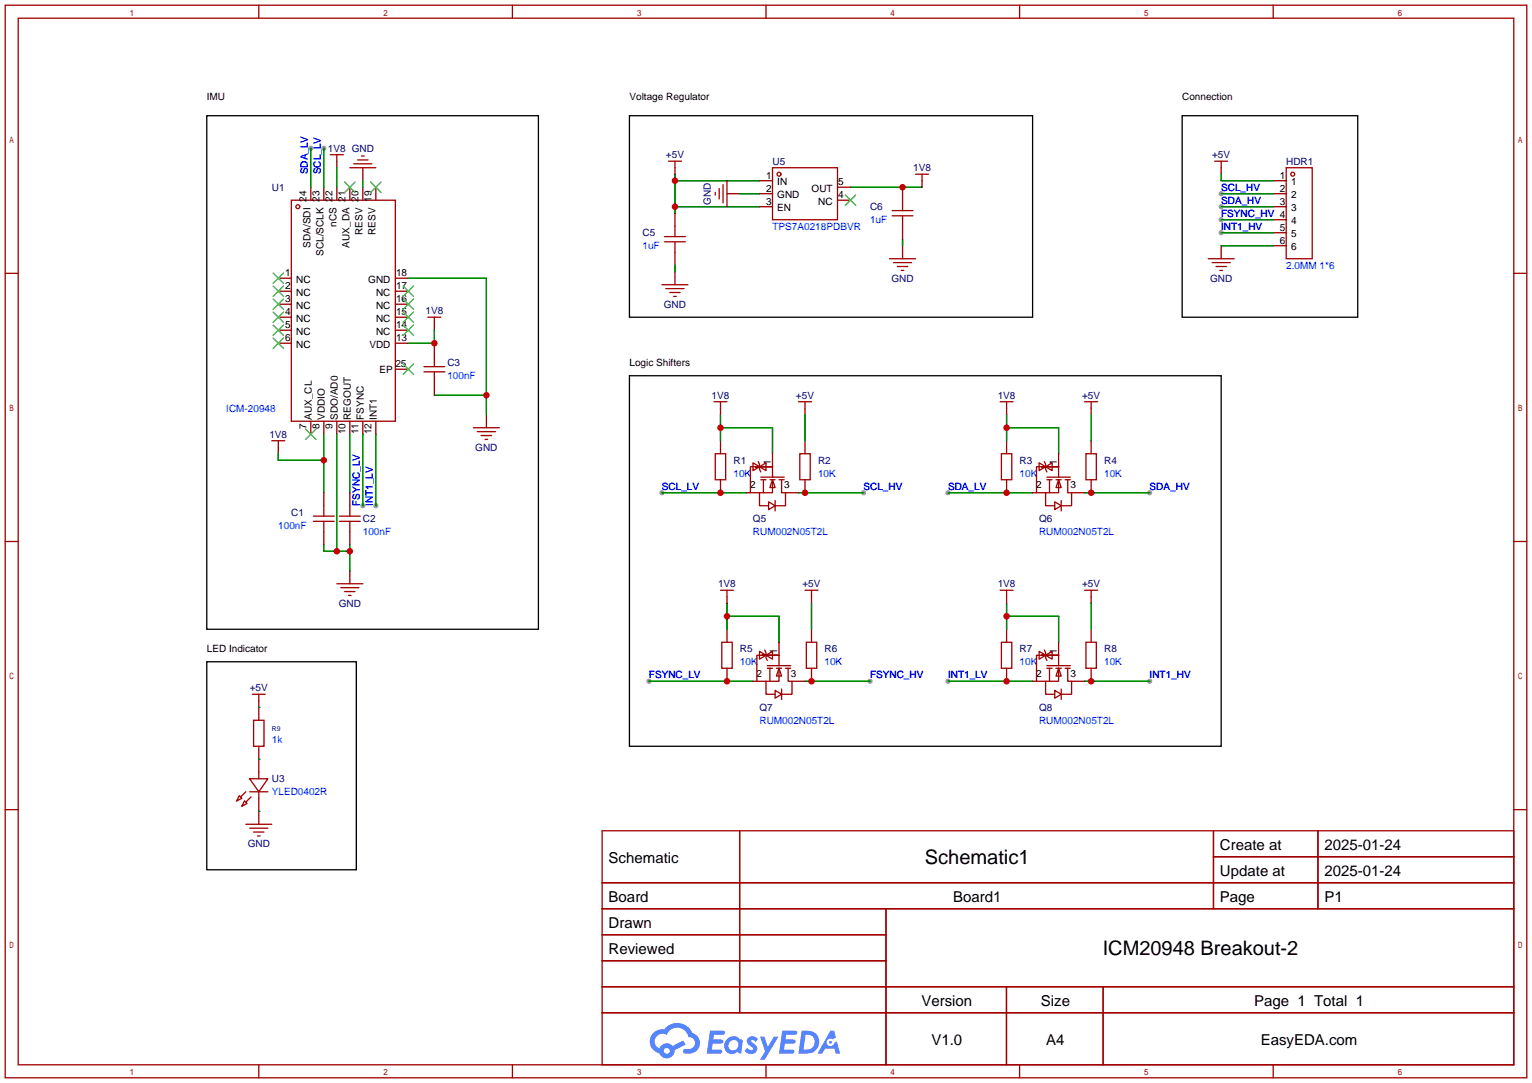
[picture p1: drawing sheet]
<svg xmlns="http://www.w3.org/2000/svg" width="299mm" height="212mm" viewBox="0 0 299 212" stroke-linecap="round" stroke-linejoin="round" font-family="sans-serif">
<g fill="#999">
<circle cx="63.2" cy="29" r=".51"/>
<circle cx="60.7" cy="29" r=".51"/>
<circle cx="70.9" cy="98.8" r=".51"/>
<circle cx="73.4" cy="98.8" r=".51"/>
<circle cx="129.3" cy="96.3" r=".51"/>
<circle cx="168.7" cy="96.3" r=".51"/>
<circle cx="185.2" cy="96.3" r=".51"/>
<circle cx="224.5" cy="96.3" r=".51"/>
<circle cx="126.7" cy="133.1" r=".51"/>
<circle cx="169.9" cy="133.1" r=".51"/>
<circle cx="185.2" cy="133.1" r=".51"/>
<circle cx="224.5" cy="133.1" r=".51"/>
<circle cx="238.5" cy="37.8" r=".51"/>
<circle cx="238.5" cy="40.4" r=".51"/>
<circle cx="238.5" cy="42.9" r=".51"/>
<circle cx="238.5" cy="45.5" r=".51"/>
</g>
<g fill="none" stroke="#a10000" stroke-width=".25">
<path d="M1 1h297.2v209.6h-297.2zM3.6 3.6h292.1v204.4h-292.1zM50.5 1v2.6M100.1 1v2.6M149.6 1v2.6M199.1 1v2.6M248.7 1v2.6M1 53.4h2.6M295.7 53.4h2.5M1 105.8h2.6M295.7 105.8h2.5M1 158.2h2.6"/>
<path d="M295.7 158.2h2.5M117.6 162.3h178.1v45.7h-178.1zM117.6 172.5h178.1M117.6 177.5h178.1M144.5 162.3v35.6M173 177.5v30.5M237 162.3v15.2M237 167.4h58.7M257.4 162.3v15.2M117.6 182.6h55.4M117.6 192.8h178.1M117.6 187.7h55.4"/>
<path d="M117.6 197.9h178.1M196.6 192.8v15.2M215.4 192.8v15.2M50.5 208v2.6M100.1 208v2.6M149.6 208v2.6M199.1 208v2.6M248.7 208v2.6"/>
</g>
<g fill="#5487ff">
<path d="M146.2 202.7a1.3 1.3 0 0 1 1.8 .3l-.4 .6a.54 .54 0 0 0-.9-.2l.1 .2a1.58 1.58 0 0 1 1.1 1.5 1.43 1.43 0 0 1-2.5 .2l.5-.6a.64 .64 0 0 0 .6 .5 .64 .64 0 0 0 .6-.3l-.2-.2a1.35 1.35 0 0 1-.9-1.8z"/>
<path d="M148.5 202.5h.8l.7 2 1.1-2h1l-2.8 4.6h-.9l1-1.7z"/>
<path d="M138.7 201.4h1.6a1.31 1.31 0 0 1 1.3 .2 .4 .4 0 0 1-.4 .5l-1.8 .1-.1 .9h1.7a.4 .4 0 0 1 .3 .4 .4 .4 0 0 1-.4 .4h-1.7l-.2 1.2h.8a1.23 1.23 0 0 1 1.2 .2 .39 .39 0 0 1-.3 .5h-2.7z"/>
<path d="M152.8 201.4h1.6a1.32 1.32 0 0 1 1.3 .2 .39 .39 0 0 1-.4 .5l-1.7 .1-.2 .9h1.7a.4 .4 0 0 1 .3 .4 .4 .4 0 0 1-.4 .4h-1.7l-.2 1.2h.8a1.23 1.23 0 0 1 1.2 .1 .39 .39 0 0 1-.3 .6h-2.7z"/>
<path d="M162.2 201.4h.7l.4 1.3-.7 .4a.75 .75 0 0 0-1.1 .3 .75 .75 0 0 0 .5 1 .75 .75 0 0 0 .9-.7l.6-.2 .6 2.3h-.9l-.2-.9h-1.9l-.5 .9h-.9z"/>
<path d="M156.6 201.4l-.7 4.4h1.5a2.27 2.27 0 0 0 2.6-2.2 2.27 2.27 0 0 0-2.7-2.2zM157.3 202.1a1.5 1.5 0 0 1 1.8 1.6 1.5 1.5 0 0 1-1.9 1.4h-.3z"/>
<path d="M142 203a1.6 1.6 0 0 0-.3 2.3 1.6 1.6 0 0 0 2.3 .2l.8 .3 .3-2.4-.2-.3-.4-.1a1.58 1.58 0 0 0-2.5 0zM142.6 203.5a.99 .99 0 0 1 1.6 .3 .99 .99 0 0 1-.9 1.4 .94 .94 0 0 1-1-.6 .94 .94 0 0 1 .3-1.1z"/>
<path d="M127.6 201.8a2.37 2.37 0 0 0 1.2 4 1.54 1.54 0 0 0 1.7 1 1.54 1.54 0 0 0 1.3-1.6l2.1-1.1-.4-.8-2.1 1a1.57 1.57 0 0 0-2.6 .5 1.5 1.5 0 0 1-.7-2.1 1.5 1.5 0 0 1 2.1-.5 2.23 2.23 0 0 1 2.3-1.4 2.23 2.23 0 0 1 2 1.8 1.16 1.16 0 0 1 1.3 1.1 1.16 1.16 0 0 1-1.1 1.2h-.7a.47 .47 0 0 0-.6 .4 .47 .47 0 0 0 .4 .5 2.17 2.17 0 0 0 2.6-.9 2.17 2.17 0 0 0-.4-2.7l-.8-.4a3.2 3.2 0 0 0-5.4-.7l-1.2 .1zM129.7 205.3a.58 .58 0 0 1 1.1 0 .58 .58 0 0 1-1.1 0z"/>
<circle cx="162.2" cy="203.6" r=".28"/>
</g>
<g fill="none" stroke="#a10000" stroke-width=".25">
<path d="M56.9 39.1h20.3v43.2h-20.3zM64.5 30.2h2.6M65.8 30.2v1.3M68.3 32.8h5.1M69.1 32h3.5M69.8 31.2h2.1M70.6 30.5h.5M130.6 31.5h2.5M131.8 31.5v1.3M139.7 37.6v.5M140.5 36.8v2.1M141.2 36.1v3.5"/>
<path d="M142 35.3v5.1M150.9 32.8h12.7v10.1h-12.7zM176.3 39.1v2M178.8 34h2.6M180.1 34v1.3M237.2 31.5h2.6M238.5 31.5v1.3M251.2 32.8h5.1v17.7h-5.1zM129.3 55.6h5.1M129.8 47.2h4.1M129.8 46.2h4.1M130 56.4h3.6"/>
<path d="M130.8 57.2h2M131.6 57.9h.5M131.8 44.2v2M131.8 47.2v2.1M173.7 50.5h5.1M174.2 42.2h4.1M174.2 41.1h4.1M174.5 51.3h3.6M175.3 52.1h2M176 52.8h.5M176.3 42.2v2M236 50.5h5"/>
<path d="M236.7 51.3h3.6M237.5 52.1h2M238.3 52.8h.5M82.8 72.6h4.1M82.8 71.6h4.1M83.6 62h2.5M84.8 62v1.2M84.8 69.6v2M84.8 72.6v2.1M139.4 78.5h2.6M140.7 78.5v1.3M156 78.5h2.5"/>
<path d="M157.2 78.5v1.3M195.3 78.5h2.6M196.6 78.5v1.3M211.8 78.5h2.6M213.1 78.5v1.3M53.1 86.1h2.5M54.4 86.1v1.3M63.2 98.8v2M68.3 98.8v2M92.5 83.6h5M93.2 84.3h3.6M94 85.1h2"/>
<path d="M94.7 85.9h.5M139.7 88.6h2v5.1h-2zM147.1 90.4l1.2 .8-1.2 .7zM148.1 90.2l.2 .5v1l.3 .5M148.1 91.2h-.5h3.3h-4.3v5.1M148.3 91.2l1.3-.8v1.5zM148.6 93.2h4.6M148.6 93.7h1M149.1 93.7v2.6M150.1 98l1.3 .8-1.3 .8zM150.4 93.7h1M150.9 93.7l.5 1.5h-1z"/>
<path d="M150.9 93.7v2.6h-2.6v2.5h1.8M150.9 91.2v2M151.4 97.8v2M152.1 93.7h1.1M152.7 93.7v2.6h.7v2.5h-2M156.2 88.6h2v5.1h-2zM195.6 88.6h2v5.1h-2zM202.9 90.4l1.3 .8-1.3 .7zM204 90.2l.2 .5v1l.3 .5M204 91.2h-.5h3.3h-4.4v5.1M204.2 91.2l1.3-.8v1.5zM204.5 93.2h4.5"/>
<path d="M204.5 93.7h1M205 93.7v2.6M206 98l1.3 .8-1.3 .8zM206.2 93.7h1.1M206.8 93.7l.5 1.5h-1.1zM206.8 93.7v2.6h-2.6v2.5h1.8M206.8 91.2v2M207.3 97.8v2M208 93.7h1M208.5 93.7v2.6h.8v2.5h-2M212.1 88.6h2v5.1h-2zM61.2 101.9h4.1"/>
<path d="M61.2 100.8h4.1M63.2 101.9v2M65.8 114h5.1M66.3 101.9h4.1M66.3 100.8h4.1M66.5 114.8h3.6M67.3 115.6h2M68.1 116.3h.5M68.3 101.9v2M140.7 115.3h2.6M142 115.3v1.3M157.2 115.3h2.6"/>
<path d="M158.5 115.3v1.3M195.3 115.3h2.6M196.6 115.3v1.3M211.8 115.3h2.6M213.1 115.3v1.3M49.3 135.6h2.5M50.5 135.6v1.3M141 125.5h2v5.1h-2zM148.3 127.3l1.3 .7-1.3 .8zM149.4 127l.2 .5v1l.3 .5M149.4 128h-.6h3.3h-4.3v5.1M149.6 128l1.3-.7v1.5z"/>
<path d="M149.9 130h4.5M149.9 130.6h1M150.4 130.6v2.5M151.4 134.9l1.3 .7-1.3 .8zM151.6 130.6h1.1M152.1 130.6l.6 1.5h-1.1zM152.1 130.6v2.5h-2.5v2.5h1.8M152.1 128v2M152.7 134.6v2.1M153.4 130.6h1M153.9 130.6v2.5h.8v2.5h-2M157.5 125.5h2v5.1h-2z"/>
<path d="M195.6 125.5h2v5.1h-2zM202.9 127.3l1.3 .7-1.3 .8zM204 127l.2 .5v1l.3 .5M204 128h-.5h3.3h-4.4v5.1M204.2 128l1.3-.7v1.5zM204.5 130h4.5M204.5 130.6h1M205 130.6v2.5M206 134.9l1.3 .7-1.3 .8zM206.2 130.6h1.1M206.8 130.6l.5 1.5h-1.1zM206.8 130.6v2.5h-2.6v2.5h1.8"/>
<path d="M206.8 128v2M207.3 134.6v2.1M208 130.6h1M208.5 130.6v2.5h.8v2.5h-2M212.1 125.5h2v5.1h-2zM46.7 155.4l.5 .6-1 .5zM47.8 156.5l.5 .5-1.1 .5zM48 154.7l-1 1M48.8 152.1h3.5l-1.8 2.6zM48.8 154.7h3.5M49 155.7l-1 1M49.5 140.7h2.1v5.1h-2.1z"/>
<path d="M50.5 150.9v1.2M50.5 154.7v1.3M48 161h5.1M48.8 161.8h3.5M49.5 162.6h2.1M50.3 163.3h.5"/>
<circle cx="152.1" cy="34" r=".38"/>
<circle cx="252.5" cy="34" r=".38"/>
<circle cx="58.2" cy="40.4" r=".38"/>
</g>
<g fill="none" stroke="#870000" stroke-width=".25">
<path d="M60.7 36.6v2.5M63.2 36.6v2.5M65.8 31.5v1.3M65.8 36.6v2.5M68.3 36.6v2.5M70.9 32.8v2.5M70.9 36.6v2.5M73.4 36.6v2.5M131.8 32.8v1.2M142 37.8h2.5M148.3 37.8h2.6M148.3 35.3h2.6"/>
<path d="M163.6 39.1h2.5M163.6 36.6h2.5M176.3 36.6v2.5M180.1 35.3v1.3M238.5 32.8v1.2M248.7 37.8h2.5M248.7 35.3h2.5M54.4 54.4h2.5M54.4 56.9h2.5M54.4 59.4h2.5M77.2 54.4h2.6M77.2 56.9h2.6"/>
<path d="M77.2 59.4h2.6M131.8 41.7v2.5M131.8 49.3v2.5M131.8 53.1v2.5M148.3 40.4h2.6M176.3 44.2v2.5M176.3 48v2.5M238.5 48v2.5M248.7 40.4h2.5M248.7 42.9h2.5M248.7 45.5h2.5M248.7 48h2.5"/>
<path d="M54.4 62h2.5M54.4 64.5h2.5M54.4 67.1h2.5M77.2 62h2.6M77.2 64.5h2.6M77.2 67.1h2.6M77.2 72.1h2.6M84.8 63.2v1.3M84.8 67.1v2.5M84.8 74.7v2.5M140.7 79.8v1.2M157.2 79.8v1.2"/>
<path d="M196.6 79.8v1.2M213.1 79.8v1.2M54.4 87.4v1.2M60.7 82.3v2.5M63.2 82.3v2.5M63.2 96.3v2.5M65.8 82.3v2.5M68.3 82.3v2.5M68.3 96.3v2.5M70.9 82.3v2.5M73.4 82.3v2.5M95 81v2.6"/>
<path d="M140.7 86.1v2.5M140.7 93.7v2.6M145.8 96.3h2.5M150.9 88.6v2.6M153.4 96.3h2.6M157.2 86.1v2.5M157.2 93.7v2.6M196.6 86.1v2.5M196.6 93.7v2.6M201.7 96.3h2.5M206.8 88.6v2.6M209.3 96.3h2.5"/>
<path d="M213.1 86.1v2.5M213.1 93.7v2.6M63.2 103.9v2.5M68.3 103.9v2.5M68.3 111.5v2.5M142 116.6v1.3M158.5 116.6v1.3M196.6 116.6v1.3M213.1 116.6v1.3M50.5 136.9v3.8M142 122.9v2.6M142 130.6v2.5"/>
<path d="M147.1 133.1h2.5M152.1 125.5v2.5M154.7 133.1h2.5M158.5 122.9v2.6M158.5 130.6v2.5M196.6 122.9v2.6M196.6 130.6v2.5M201.7 133.1h2.5M206.8 125.5v2.5M209.3 133.1h2.5M213.1 122.9v2.6M213.1 130.6v2.5"/>
<path d="M50.5 145.8v5.1M50.5 156v5"/>
</g>
<g fill="none" stroke="#3c3" stroke-width=".25">
<path d="M67.3 35.6l2 2M69.3 35.6l-2 2M72.4 35.6l2 2M74.4 35.6l-2 2M165.1 38.1l2 2M167.1 38.1l-2 2M53.3 53.3l2.1 2.1M53.3 55.9l2.1 2M53.3 58.4l2.1 2.1M55.4 53.3l-2.1 2.1M55.4 55.9l-2.1 2M55.4 58.4l-2.1 2.1"/>
<path d="M78.7 58.4l2.1 2.1M78.7 55.9l2.1 2M80.8 58.4l-2.1 2.1M80.8 55.9l-2.1 2M53.3 61l2.1 2M53.3 63.5l2.1 2M53.3 66l2.1 2.1M55.4 61l-2.1 2M55.4 63.5l-2.1 2M55.4 66l-2.1 2.1M78.7 63.5l2.1 2M78.7 61l2.1 2"/>
<path d="M78.7 71.1l2.1 2.1M80.8 63.5l-2.1 2M80.8 61l-2.1 2M80.8 71.1l-2.1 2.1M59.7 83.8l2 2.1M61.7 83.8l-2 2.1"/>
</g>
<g fill="none" stroke="#008700" stroke-width=".25">
<path d="M60.7 29v7.6M63.2 29v7.6M65.8 32.8v3.8M70.9 35.3v1.3M131.8 34v7.7M131.8 35.3h16.5M144.5 37.8h3.8M166.1 36.6h14M238.5 34v1.3h10.2M238.5 37.8h10.2M79.8 54.4h15.2v26.6M131.8 51.8v1.3"/>
<path d="M131.8 40.4h16.5M176.3 46.7v1.3M238.5 40.4h10.2M238.5 48h10.2M238.5 42.9h10.2M238.5 45.5h10.2M84.8 64.5v2.6h-5M84.8 77.2h10.2M54.4 88.6v1.3h8.8M63.2 84.8v11.5M65.8 84.8v22.9M68.3 84.8v11.5"/>
<path d="M70.9 84.8v14M73.4 84.8v14M129.3 96.3h16.5M140.7 83.6h10.2v5M140.7 81v5.1M156 96.3h12.7M157.2 81v5.1M185.2 96.3h16.5M196.6 83.6h10.2v5M196.6 81v5.1M211.8 96.3h12.7M213.1 81v5.1"/>
<path d="M63.2 106.4v1.3h5.1M68.3 106.4v5.1M142 117.9v5M158.5 117.9v5M196.6 117.9v5M213.1 117.9v5M50.5 138.2h.1M126.7 133.1h20.4M142 120.4h10.1v5.1M157.2 133.1h12.7M185.2 133.1h16.5M196.6 120.4h10.2v5.1"/>
<path d="M211.8 133.1h12.7M50.5 148.3h.1M50.5 158.5h.1"/>
</g>
<path d="M40.4 22.6h64.8v100.3h-64.8zM122.9 22.6h78.8v39.4h-78.8zM230.9 22.6h34.3v39.4h-34.3zM122.9 73.4h115.6v72.4h-115.6zM40.4 129.3h29.2v40.6h-29.2z" fill="none" stroke="#000" stroke-width=".25"/>
<g fill="#c00">
<circle cx="84.8" cy="67.1" r=".63"/>
<circle cx="63.2" cy="89.9" r=".63"/>
<circle cx="95" cy="77.2" r=".63"/>
<circle cx="68.3" cy="107.7" r=".63"/>
<circle cx="65.8" cy="107.7" r=".63"/>
<circle cx="131.8" cy="35.3" r=".63"/>
<circle cx="131.8" cy="40.4" r=".63"/>
<circle cx="176.3" cy="36.6" r=".63"/>
<circle cx="140.7" cy="96.3" r=".63"/>
<circle cx="157.2" cy="96.3" r=".63"/>
<circle cx="140.7" cy="83.6" r=".63"/>
<circle cx="196.6" cy="96.3" r=".63"/>
<circle cx="213.1" cy="96.3" r=".63"/>
<circle cx="196.6" cy="83.6" r=".63"/>
<circle cx="142" cy="133.1" r=".63"/>
<circle cx="158.5" cy="133.1" r=".63"/>
<circle cx="142" cy="120.4" r=".63"/>
<circle cx="196.6" cy="133.1" r=".63"/>
<circle cx="213.1" cy="133.1" r=".63"/>
<circle cx="196.6" cy="120.4" r=".63"/>
</g>
<g font-size="3.9">
<text x="180.7" y="168.8">Schematic1</text>
<text x="215.4" y="186.6">ICM20948 Breakout-2</text>
</g>
<g font-size="2.9">
<text x="238.3" y="166.1">Create at</text>
<text x="258.7" y="166.1">2025-01-24</text>
<text x="118.9" y="168.6">Schematic</text>
<text x="238.3" y="171.1">Update at</text>
<text x="258.7" y="171.1">2025-01-24</text>
<text x="118.9" y="176.2">Board</text>
<text x="186.1" y="176.2">Board1</text>
<text x="238.3" y="176.2">Page</text>
<text x="258.7" y="176.2">P1</text>
<text x="118.9" y="181.3">Drawn</text>
<text x="118.9" y="186.4">Reviewed</text>
<text x="180" y="196.5">Version</text>
<text x="203.3" y="196.5">Size</text>
<text x="244.9" y="196.5">Page 1 Total 1</text>
<text x="181.9" y="204.2">V1.0</text>
<text x="204.3" y="204.2">A4</text>
<text x="246.2" y="204.2">EasyEDA.com</text>
</g>
<g font-size="2">
<text x="40.4" y="19.5">IMU</text>
<text x="122.9" y="19.5">Voltage Regulator</text>
<text x="230.9" y="19.5">Connection</text>
<text x="149.7" y="35">1</text>
<text x="250" y="35">1</text>
<text x="59.9" y="39.5" transform="rotate(-90 59.9 39.5)">24</text>
<text x="62.4" y="39.5" transform="rotate(-90 62.4 39.5)">23</text>
<text x="64.9" y="39.5" transform="rotate(-90 64.9 39.5)">22</text>
<text x="67.5" y="39.5" transform="rotate(-90 67.5 39.5)">21</text>
<text x="70" y="39.5" transform="rotate(-90 70 39.5)">20</text>
<text x="72.6" y="39.5" transform="rotate(-90 72.6 39.5)">19</text>
<text x="149.7" y="37.5">2</text>
<text x="149.7" y="40">3</text>
<text x="151.8" y="36.2">IN</text>
<text x="151.8" y="38.8">GND</text>
<text x="151.8" y="41.3">EN</text>
<text x="158.5" y="37.5">OUT</text>
<text x="159.8" y="40">NC</text>
<text x="163.7" y="38.8">4</text>
<text x="163.7" y="36.2">5</text>
<text x="250" y="37.5">2</text>
<text x="250" y="40">3</text>
<text x="252.1" y="36.2">1</text>
<text x="252.1" y="38.8">2</text>
<text x="252.1" y="41.3">3</text>
<text x="65.7" y="44.3" transform="rotate(-90 65.7 44.3)">nCS</text>
<text x="70.8" y="45.9" transform="rotate(-90 70.8 45.9)">RESV</text>
<text x="73.3" y="45.9" transform="rotate(-90 73.3 45.9)">RESV</text>
<text x="250" y="45.1">5</text>
<text x="250" y="47.7">6</text>
<text x="252.1" y="43.8">4</text>
<text x="252.1" y="46.4">5</text>
<text x="60.6" y="48.4" transform="rotate(-90 60.6 48.4)">SDA/SDI</text>
<text x="63.2" y="50" transform="rotate(-90 63.2 50)">SCL/SCLK</text>
<text x="68.2" y="48.4" transform="rotate(-90 68.2 48.4)">AUX_DA</text>
<text x="252.1" y="48.9">6</text>
<text x="55.7" y="54">1</text>
<text x="55.7" y="56.5">2</text>
<text x="55.7" y="59.1">3</text>
<text x="57.8" y="55.3">NC</text>
<text x="57.8" y="57.8">NC</text>
<text x="71.9" y="55.3">GND</text>
<text x="73.5" y="57.8">NC</text>
<text x="77.3" y="59.1">16</text>
<text x="77.3" y="56.5">17</text>
<text x="77.3" y="54">18</text>
<text x="55.7" y="61.6">4</text>
<text x="55.7" y="64.2">5</text>
<text x="57.8" y="60.4">NC</text>
<text x="57.8" y="62.9">NC</text>
<text x="57.8" y="65.4">NC</text>
<text x="73.5" y="65.4">NC</text>
<text x="73.5" y="62.9">NC</text>
<text x="73.5" y="60.4">NC</text>
<text x="77.3" y="64.2">14</text>
<text x="77.3" y="61.6">15</text>
<text x="55.7" y="66.7">6</text>
<text x="57.8" y="68">NC</text>
<text x="72.2" y="68">VDD</text>
<text x="77.2" y="71.8">25</text>
<text x="77.3" y="66.7">13</text>
<text x="122.9" y="71.6">Logic Shifters</text>
<text x="74.1" y="72.8">EP</text>
<text x="59.9" y="83.7" transform="rotate(-90 59.9 83.7)">7</text>
<text x="60.9" y="82" transform="rotate(-90 60.9 82)">AUX_CL</text>
<text x="62.4" y="83.7" transform="rotate(-90 62.4 83.7)">8</text>
<text x="63.4" y="82" transform="rotate(-90 63.4 82)">VDDIO</text>
<text x="64.9" y="83.7" transform="rotate(-90 64.9 83.7)">9</text>
<text x="66" y="82" transform="rotate(-90 66 82)">SDO/AD0</text>
<text x="68.5" y="82" transform="rotate(-90 68.5 82)">REGOUT</text>
<text x="71" y="82" transform="rotate(-90 71 82)">FSYNC</text>
<text x="73.6" y="82" transform="rotate(-90 73.6 82)">INT1</text>
<text x="67.5" y="84.8" transform="rotate(-90 67.5 84.8)">10</text>
<text x="70" y="84.8" transform="rotate(-90 70 84.8)">11</text>
<text x="72.6" y="84.8" transform="rotate(-90 72.6 84.8)">12</text>
<text x="146.5" y="95.4">2</text>
<text x="150.5" y="90.9" transform="rotate(-90 150.5 90.9)">1</text>
<text x="153.2" y="95.4">3</text>
<text x="202.4" y="95.4">2</text>
<text x="206.4" y="90.9" transform="rotate(-90 206.4 90.9)">1</text>
<text x="209.1" y="95.4">3</text>
<text x="40.4" y="127.4">LED Indicator</text>
<text x="151.8" y="127.8" transform="rotate(-90 151.8 127.8)">1</text>
<text x="206.4" y="127.8" transform="rotate(-90 206.4 127.8)">1</text>
<text x="147.8" y="132.3">2</text>
<text x="154.5" y="132.3">3</text>
<text x="202.4" y="132.3">2</text>
<text x="209.1" y="132.3">3</text>
</g>
<g font-size="2" fill="#000080">
<text x="64" y="29.6">1V8 GND</text>
<text x="130.1" y="30.9">+5V</text>
<text x="150.9" y="32.2">U5</text>
<text x="178.3" y="33.5">1V8</text>
<text x="236.7" y="30.9">+5V</text>
<text x="251.2" y="32.2">HDR1</text>
<text x="53.1" y="37.3">U1</text>
<text x="138.9" y="40" transform="rotate(-90 138.9 40)">GND</text>
<text x="169.9" y="41.1">C6</text>
<text x="125.5" y="46.2">C5</text>
<text x="174.1" y="55">GND</text>
<text x="236.3" y="55">GND</text>
<text x="83.1" y="61.4">1V8</text>
<text x="129.7" y="60.1">GND</text>
<text x="87.4" y="71.6">C3</text>
<text x="139" y="77.9">1V8</text>
<text x="155.5" y="77.9">+5V</text>
<text x="194.9" y="77.9">1V8</text>
<text x="211.3" y="77.9">+5V</text>
<text x="52.6" y="85.5">1V8</text>
<text x="92.8" y="88.1">GND</text>
<text x="143.3" y="90.6">R1</text>
<text x="159.8" y="90.6">R2</text>
<text x="199.1" y="90.6">R3</text>
<text x="215.6" y="90.6">R4</text>
<text x="56.9" y="100.8">C1</text>
<text x="70.9" y="102">C2</text>
<text x="147.1" y="102">Q5</text>
<text x="202.9" y="102">Q6</text>
<text x="66.2" y="118.5">GND</text>
<text x="140.2" y="114.7">1V8</text>
<text x="156.7" y="114.7">+5V</text>
<text x="194.9" y="114.7">1V8</text>
<text x="211.3" y="114.7">+5V</text>
<text x="144.5" y="127.4">R5</text>
<text x="161" y="127.4">R6</text>
<text x="199.1" y="127.4">R7</text>
<text x="215.6" y="127.4">R8</text>
<text x="48.8" y="135.1">+5V</text>
<text x="148.3" y="138.9">Q7</text>
<text x="202.9" y="138.9">Q8</text>
<text x="53.1" y="152.8">U3</text>
<text x="48.4" y="165.5">GND</text>
</g>
<g font-size="2" fill="#00f">
<text x="60.1" y="34" transform="rotate(-90 60.1 34)">SDA_LV</text>
<text x="62.7" y="34" transform="rotate(-90 62.7 34)">SCL_LV</text>
<text x="238.5" y="37.3">SCL_HV</text>
<text x="238.5" y="39.8">SDA_HV</text>
<text x="150.9" y="44.9">TPS7A0218PDBVR</text>
<text x="169.9" y="43.6">1uF</text>
<text x="238.5" y="42.3">FSYNC_HV 4</text>
<text x="238.5" y="44.9">INT1_HV</text>
<text x="125.5" y="48.7">1uF</text>
<text x="251.2" y="52.5">2.0MM 1*6</text>
<text x="87.4" y="74.1">100nF</text>
<text x="44.2" y="80.4">ICM-20948</text>
<text x="129.3" y="95.7">SCL_LV</text>
<text x="143.3" y="93.1">10K</text>
<text x="159.8" y="93.1">10K</text>
<text x="168.7" y="95.7">SCL_HV</text>
<text x="185.2" y="95.7">SDA_LV</text>
<text x="199.1" y="93.1">10K</text>
<text x="215.6" y="93.1">10K</text>
<text x="224.5" y="95.7">SDA_HV</text>
<text x="70.3" y="98.8" transform="rotate(-90 70.3 98.8)">FSYNC_LV</text>
<text x="72.8" y="98.8" transform="rotate(-90 72.8 98.8)">INT1_LV</text>
<text x="54.4" y="103.3">100nF</text>
<text x="70.9" y="104.6">100nF</text>
<text x="147.1" y="104.6">RUM002N05T2L</text>
<text x="202.9" y="104.6">RUM002N05T2L</text>
<text x="144.5" y="130">10K</text>
<text x="161" y="130">10K</text>
<text x="199.1" y="130">10K</text>
<text x="215.6" y="130">10K</text>
<text x="126.7" y="132.5">FSYNC_LV</text>
<text x="169.9" y="132.5">FSYNC_HV</text>
<text x="185.2" y="132.5">INT1_LV</text>
<text x="224.5" y="132.5">INT1_HV</text>
<text x="148.3" y="141.4">RUM002N05T2L</text>
<text x="202.9" y="141.4">RUM002N05T2L</text>
<text x="53.1" y="145.2">1k</text>
<text x="53.1" y="155.4">YLED0402R</text>
</g>
<text font-size="1.3" fill="#000080" x="53.1" y="142.9">R9</text>
</svg>
